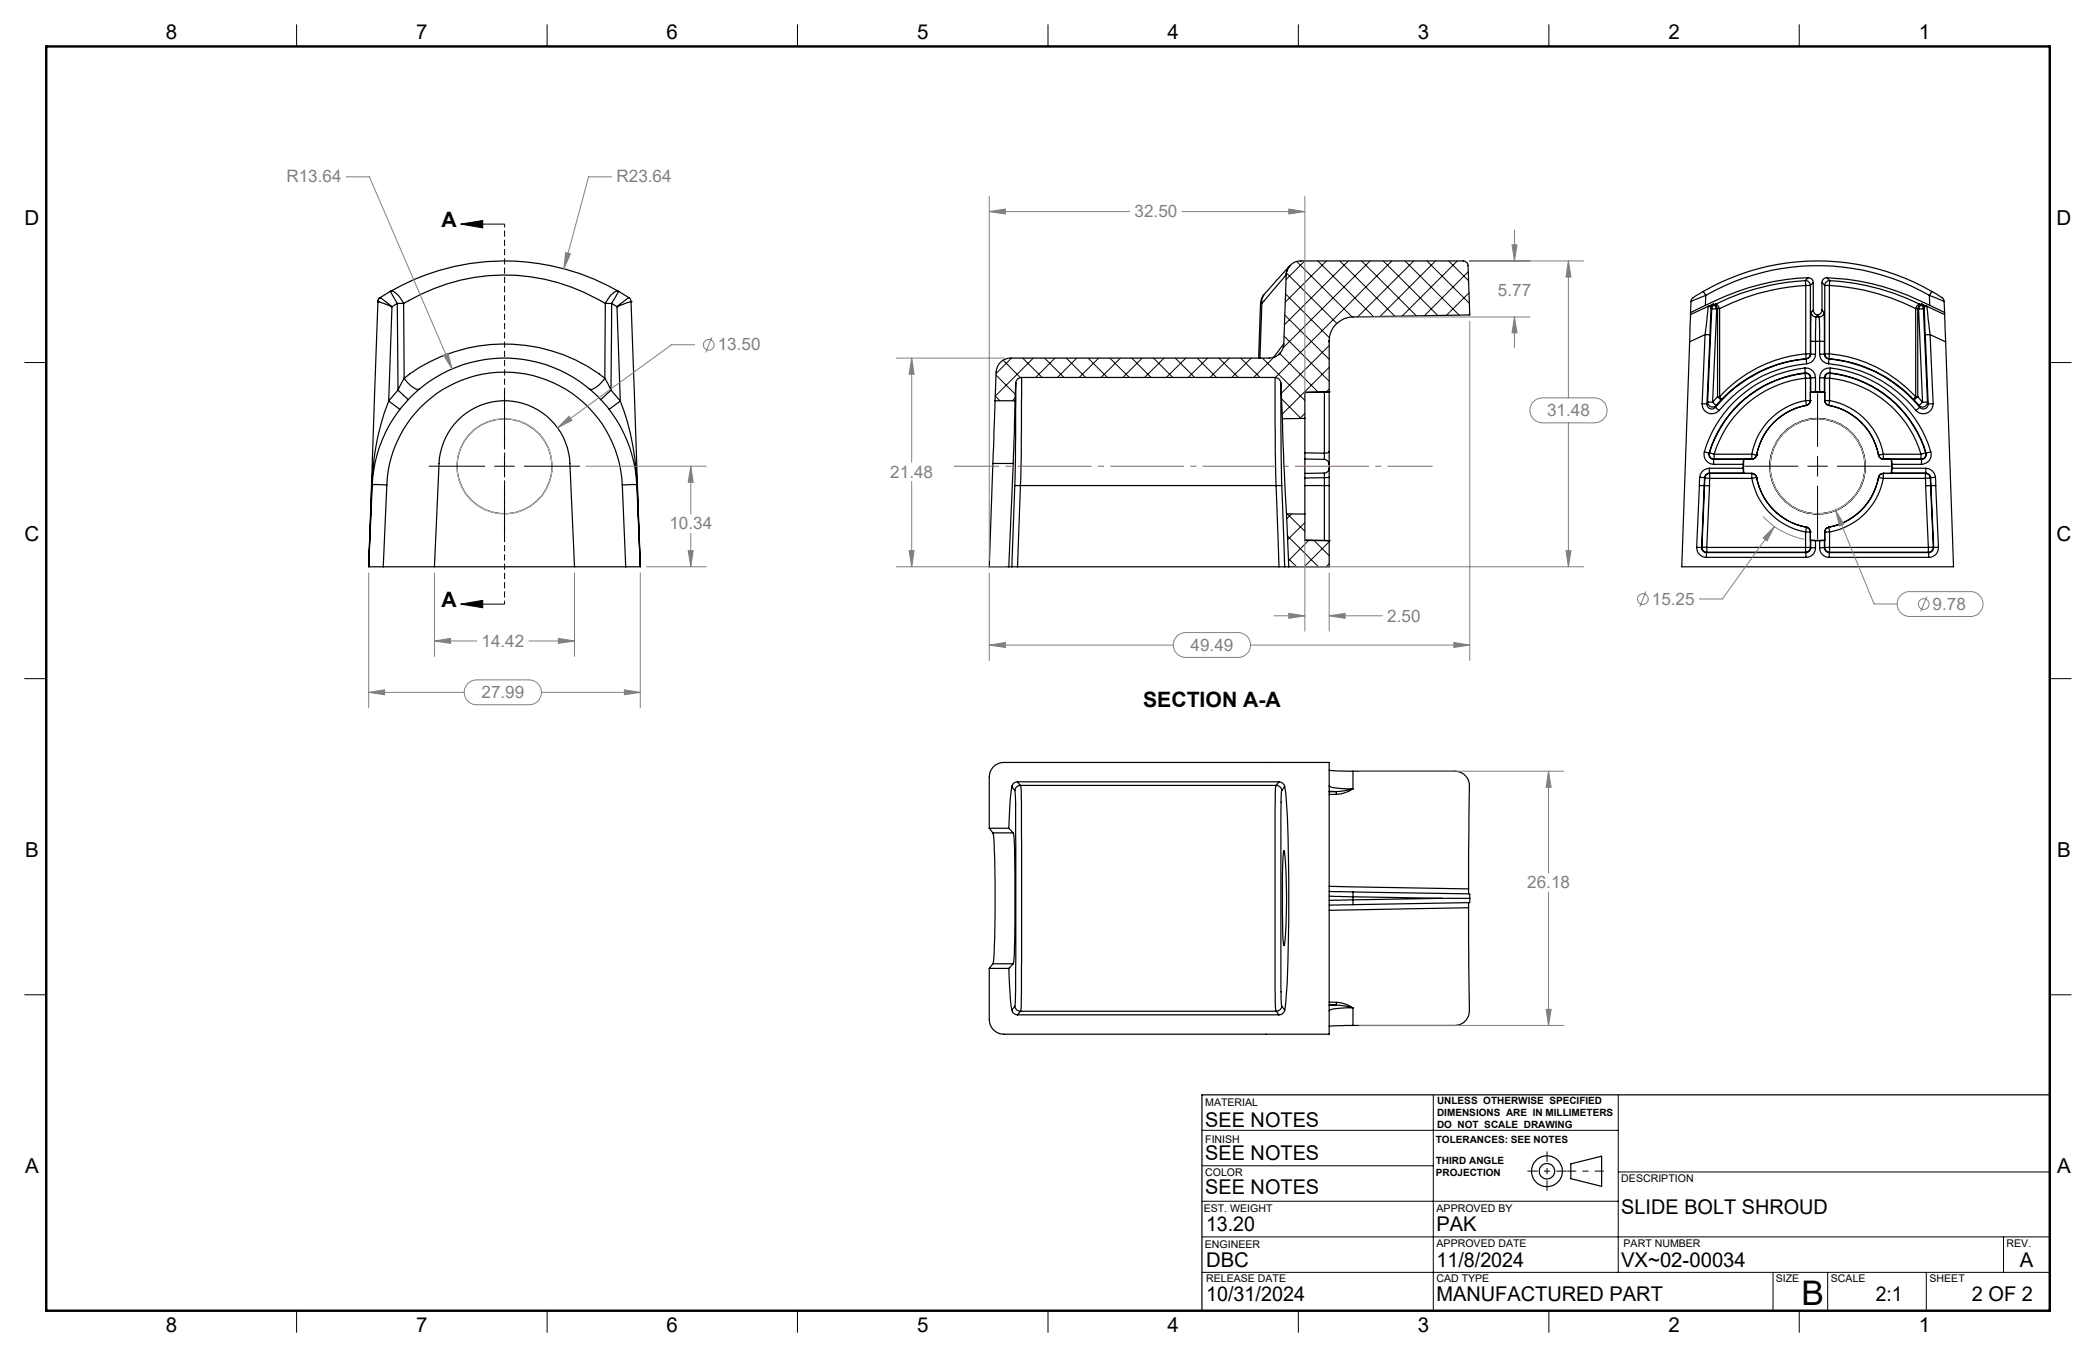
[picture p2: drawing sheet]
<svg xmlns="http://www.w3.org/2000/svg" width="432mm" height="279mm" viewBox="0 0 432 279" stroke-linecap="round" stroke-linejoin="round" font-family="sans-serif">
<g fill="none" stroke="#000" stroke-width=".25">
<path d="M265 56.6a2.72 2.72 0 0 1 .7-1.8l-5.3 5.9M265 56.6a2.99 2.99 0 0 1 3-2.9h33.4a1.03 1.03 0 0 1 1 1l.4 10.1-24.1 .5a4.9 4.9 0 0 0-4.9 5M265 56.6l-5 5.9M265 56.6l-.5 14.2M371.9 57.8a47.1 47.1 0 0 0-18.5 4.9M371.9 57.8a1.03 1.03 0 0 1 1.1 1M371.9 57.8l.1 1M372 58.8a45.8 45.8 0 0 0-17.7 4.7M372 58.8h1M372 58.8v14M372.5 57.2a.99 .99 0 0 1 1.1 1M372.5 57.2a50.3 50.3 0 0 0-21.2 5.7"/>
<path d="M372.5 57.2l-.6 .6M373 58.8v14M373.6 58.2v5.7M373.6 58.2l-.6 .6M375.4 58.2v5.7M375.4 58.2l.5 .6M375.9 58.8h1M375.9 58.8v14M376.4 57.2a49.7 49.7 0 0 1 21.1 5.7M376.4 57.2a.96 .96 0 0 0-1 1M376.4 57.2l.6 .6M376.9 58.8a44.4 44.4 0 0 1 17.8 4.7"/>
<path d="M376.9 58.8v14M377 57.8a47.4 47.4 0 0 1 18.5 4.9M377 57.8a1.03 1.03 0 0 0-1.1 1M377 57.8l-.1 1M77.9 62.1h.1M77.9 62.1l2.9 1M77.9 62.1l-1.9 54.6 .6-16.9M78.3 61.3l2.5 1.8M78.3 61.3l-.3 .3-.1 .5M80.4 60a1.53 1.53 0 0 1 1.6 .8l1.1 1.7M80.4 60a47.2 47.2 0 0 1 47.1 0M80.4 60l-2.1 1.3"/>
<path d="M80.4 60l1.4 2.5M80.8 63.1l-.7 19.4M81.8 62.5h1.3M81.8 62.5l.2 17.8M81.8 62.5l-1 .6M83.1 62.5a39.8 39.8 0 0 1 41.6 0M83.1 62.5l.2 15.4M83.3 77.9a33.8 33.8 0 0 1 41.3 0M83.3 77.9a4.9 4.9 0 0 0 3 2.3l.1-.1M83.3 77.9l-1.3 2.4M124.6 77.9a4.9 4.9 0 0 1-3 2.3l-.2-.1M124.6 77.9l1.3 2.4"/>
<path d="M124.7 62.5l-.1 15.4M124.7 62.5h1.3M126 62.5l-.1 17.8M126 62.5l1.1 .6M127.1 63.1l.7 19.4M127.5 60a1.53 1.53 0 0 0-1.7 .8l-1.1 1.7M127.5 60l2 1.3M127.5 60l-1.5 2.5M129.5 61.3l-2.4 1.8M129.5 61.3l.4 .3 .1 .5M130 62.1l-2.9 1M130 62.1h.1"/>
<path d="M130 62.1l1.9 54.6-.6-16.9M209.3 78.9l-.2 21.1M209.3 78.9l-.2 3.6M210.5 77.7l-.1 15.8-.2 6.5M210.5 77.7a1.21 1.21 0 0 0-1.2 1.2M210.5 77.7h52.2M259.7 62.5h.1M259.7 62.5h.3M259.7 62.5l-.4 11.2M260 62.5l-.4 11.2M260.4 60.7l-.5 .8-.2 1M260.4 60.7l-.1 .1a2.36 2.36 0 0 0-.3 1.7"/>
<path d="M262.7 77.7v14.7l.2 7.6M262.7 77.7a1.28 1.28 0 0 1 1.2 1.2M263.7 72.7l-.3 .3M263.9 78.9l.2 21.1M263.9 78.9l.3 7.3M264.5 70.8a3.1 3.1 0 0 1-3 2.9h-53.3a2.98 2.98 0 0 0-3 2.9l-.2 5.9M264.5 70.8l-2.1 2.8M273.8 70.1v10.6M348.1 70.4l-1.6 46.3h55.9l-1.6-46.3M348.3 64.3v.5M348.3 64.8l-.2 5.6M348.4 62.1l-.1 2.2"/>
<path d="M350.9 60l-1.6 .9a1.36 1.36 0 0 0-.9 .9v.3M350.9 60l.5 .8M350.9 60a47.2 47.2 0 0 1 47.1 0M351.3 68.9h1M351.3 68.9l-3.2 1.5M351.3 68.9l-.6 14.2M351.3 62.9l-3 1.4M351.4 60.8a46.4 46.4 0 0 1 46.1 0M351.4 60.8l-3 1.3M351.4 60.8l-.1 2.1M351.9 63.1l-.6 5.8M351.9 63.1h.4l.2 .4"/>
<path d="M351.9 63.1l-3.6 1.7M352.3 68.9l-.7 14.2M352.5 63.5l-.2 5.4M352.5 63.5l.1 .1M352.6 63.6h1.1M352.6 63.6l-.8 19.2M353 62.6l.2 .1M353 62.6l-1.1 .5M353 62.6l-.3 .2-.2 .7M353.2 62.7l-.4 .4-.2 .5M353.2 62.7l.5 .9M353.4 62.7h-.2"/>
<path d="M353.4 62.7a1.03 1.03 0 0 1 .9 .8M353.4 62.7l.4 .8M353.7 63.6l-.9 19.2M353.8 63.5l-.1 .1M353.8 63.5h.5M353.8 63.5v18.2M354.3 63.5v18.2M371.8 75.8a2.01 2.01 0 0 1 2.2 2M371.8 75.8a24.4 24.4 0 0 0-20.7 17.2M371.8 75.8l.1 1M371.9 76.9a.97 .97 0 0 1 1.1 1M371.9 76.9a23.2 23.2 0 0 0-19.7 16.3"/>
<path d="M371.9 76.9l.1 1M371.9 76.8a1.04 1.04 0 0 1 1.1 1M371.9 76.8a23.5 23.5 0 0 0-19.8 16.5M371.9 76.8v.1M372 77.9h1M372 77.9a22.2 22.2 0 0 0-18.9 15.6M372 77.9v4.6M372 72.8a27.5 27.5 0 0 0-17.7 8.9M372 72.8v1M372 72.8h1M372 73.8a27.6 27.6 0 0 0-17.5 8.5M372 73.8l.1 .1"/>
<path d="M372.1 73.9a27.1 27.1 0 0 0-18.7 10M372.1 73.9l.1 1M372.2 74.9a25.9 25.9 0 0 0-18 9.6M373 72.8v.1M373 72.8a.96 .96 0 0 1-1 1M373 77.9v4.6M373 70.3h1M373 72.9a1.01 1.01 0 0 1-.9 1M373 72.9h1M373 77.8h1M373 77.8v.1M373 70.3v2.6"/>
<path d="M373 77.8v3M373.1 64.3a.96 .96 0 0 0 1 1M373.1 64.3l-.1 6M373.6 63.9a.97 .97 0 0 0 .8 .9M373.6 63.9l-.5 .4M374 72.9a1.96 1.96 0 0 1-1.8 2M374 70.3h.9M374 70.3v2.6M374 77.8v2.9M374.1 65.3l-.1 5M374.1 65.3h.7M374.4 64.8v.1"/>
<path d="M374.4 64.9l.4 .4M374.4 64.9l-.3 .4M374.8 65.3l.1 5M374.9 70.3h.9M374.9 72.9a1.94 1.94 0 0 0 1.8 2M374.9 72.9h.9M374.9 77.8h.9M374.9 70.3v2.6M374.9 77.8v2.9M375.4 63.9a1.04 1.04 0 0 1-1 .9M375.4 63.9l.3 .4M375.7 64.3a.96 .96 0 0 1-.9 1"/>
<path d="M375.7 64.3l.1 6M375.8 72.9a.97 .97 0 0 0 1 1M375.8 77.8l.1 .1M375.8 70.3v2.6M375.8 77.8v3M375.9 72.8l-.1 .1M375.9 72.8a1.04 1.04 0 0 0 .9 1M375.9 72.8h1M375.9 77.9h1M375.9 77.9v4.6M376.7 74.9a26 26 0 0 1 18 9.6M376.8 73.9a27.2 27.2 0 0 1 18.7 10"/>
<path d="M376.8 73.9l-.1 1M376.8 73.8v.1M376.8 73.8a27.7 27.7 0 0 1 17.5 8.5M376.9 72.8l-.1 1M376.9 72.8a27.5 27.5 0 0 1 17.8 8.9M376.9 77.9a22.2 22.2 0 0 1 18.8 15.6M376.9 77.9v4.6M377 76.8a23.4 23.4 0 0 1 19.8 16.5M377 76.8a.99 .99 0 0 0-1.2 1M377 76.8v.1M377 76.9a1.03 1.03 0 0 0-1.1 1M377 76.9a23.2 23.2 0 0 1 19.7 16.3"/>
<path d="M377 76.9l-.1 1M377.1 75.8a24.4 24.4 0 0 1 20.7 17.2M377.1 75.8a1.96 1.96 0 0 0-2.2 2M377.1 75.8l-.1 1M394.7 63.5h.4M394.7 63.5v18.2M395.1 63.5l.2 .1M395.1 63.5v18.2M395.3 63.6l.8 19.2M395.5 62.7h.2M395.5 62.7a1.03 1.03 0 0 0-.8 .8M395.5 62.7l-.4 .8"/>
<path d="M395.7 62.7l.4 .5 .1 .4M395.7 62.7l-.4 .9M395.9 62.6l1.1 .5M395.9 62.6l-.2 .1M395.9 62.6l.3 .2 .2 .7M396.2 63.6h-.9M396.2 63.6l.9 19.2M396.4 63.5l.2 5.4M396.4 63.5l-.2 .1M396.6 68.9l.6 14.2M397 63.1h-.4l-.2 .4M397 63.1l.6 5.8"/>
<path d="M397 63.1l3.6 1.7M397.5 60.8l3 1.3M397.5 60.8v2.1M397.5 62.9l3.1 1.4M397.6 68.9h-1M397.6 68.9l3.2 1.5M397.6 68.9l.7 14.2M398 60l2.3 1.4 .2 .7M398 60l-.5 .8M400.5 62.1l.1 2.2M400.6 64.3v.5M400.6 64.8l.2 5.6"/>
<path d="M76.6 99.8h.1M76.7 99.8h3M76.7 99.8l-.7 16.9h3M76.7 99.8a27.3 27.3 0 0 1 27.2-26.1 27.3 27.3 0 0 1 27.3 26.1M79.7 99.8a24.3 24.3 0 0 1 24.2-23.2 24.3 24.3 0 0 1 24.3 23.2M79.7 99.8l-.7 16.9M80.1 82.5a53.7 53.7 0 0 0-3.5 17.3M80.1 82.5l2.3 1.8M82 80.3l2.1 2M82 80.3l-1.9 2.2M125.9 80.3l-2.1 2M125.9 80.3l1.9 2.2"/>
<path d="M127.8 82.5l-2.3 1.8M127.8 82.5a54.4 54.4 0 0 1 3.5 17.3M128.2 99.8l.7 16.9M131.2 99.8h-3M131.2 99.8l.7 16.9h-3M131.2 99.8h.1M204.5 95.4l-.7 21.3h4M204.5 95.4h4.2M205 82.5l-.5 12.9M205 82.5h4.1M208.7 95.4l-.9 21.3M209.1 100h1.1"/>
<path d="M209.1 100l-.6 16.7M209.1 82.5l-.4 12.9M210.2 100h52.7M210.2 100l-.6 16.7M262.9 100h1.2M262.9 100l.6 16.7M264.1 100l.6 16.7M264.2 86.2l.3 9.3 .5 10.3M268.8 93.2l4 .1M268.8 100h4M268.8 86.1l-4.6 .1M268.8 86.1v19.7"/>
<path d="M268.8 94.5l4 .1M272.8 94.6h.2a1.07 1.07 0 0 1 .8 1M272.8 93.3v1.3M272.8 97.4v1M272.8 98.4h-4M272.8 98.4v1.6M272.8 100h1M272.8 80.7v12.6M272.8 97.4l-4 .1M272.8 100v11.3M273.8 80.7l-5 .1M273.8 80.7h.1"/>
<path d="M273.8 93l-.3 .2-.7 .1M273.8 80.7v12.3M273.8 96.4a1.04 1.04 0 0 1-1 1M273.8 95.6v.8M273.8 93v2.6M273.8 98.3l-1 .1M273.8 96.4v1.9M273.8 98.3v1.7M273.8 100v16.7h-8.3M273.8 80.7l-5 .1v5.3M350.1 100h1M350.1 100l-.6 12.7"/>
<path d="M350.2 98.3l-.1 1.7M350.2 98.3l1 .1M350.7 83.1a2 2 0 0 0 1.2 2 2 2 0 0 0 2.3-.6M350.7 83.1h.9M351.1 100h.1M351.1 100l-.5 12.7M351.1 93a2 2 0 0 0 1.9 2.6M351.1 93l1 .3M351.2 98.4l-.1 1.6M351.2 98.4h.1M351.2 100h1M351.2 100l-.6 12.6"/>
<path d="M351.2 98.4v1.6M351.2 98.4l1 .1M351.6 83.1a1 1 0 0 0 .7 1 1 1 0 0 0 1.1-.2M351.8 82.8l-.2 .3M351.8 82.8a1 1 0 0 0 .6 .9 1 1 0 0 0 1.2-.2M351.8 82.8h1M352.1 93.3l-.1 .2a.98 .98 0 0 0 1 1.1M352.1 96.4a2.04 2.04 0 0 0-1.9 1.9M352.1 96.4v1M352.1 97.4h-.1a.98 .98 0 0 0-.8 1M352.1 97.4l.1 .1M352.1 96.4h7"/>
<path d="M352.1 97.4h7.1M352.2 93.2l-.1 .1M352.2 93.2a.96 .96 0 0 0 .9 1.3M352.2 93.2l.9 .3M352.2 97.5a1.03 1.03 0 0 0-1 .9M352.2 98.5v1.5M352.2 97.5v1M352.2 97.5h8.7M352.2 98.5h8.7M352.8 82.8l.8 .7M353 94.6v1M353 95.6h6.1"/>
<path d="M353 94.6h6.2M353.1 94.5l-.1 .1M353.1 93.5v1M353.1 94.5h7.8M353.1 93.5h7.8M353.4 83.9l.8 .6M353.6 83.5l-.2 .4M353.8 81.7l.7 .6M353.8 81.7h.5M353.8 81.7l-1 1.1M354.3 81.7l.2 .6M354.5 82.3l-.9 1.2"/>
<path d="M359.1 95.6v.8M359.1 96.4l.1 1M359.2 94.6l-.1 1M359.2 94.6v2.8M360.9 97.5h.1M360.9 94.5h.1M360.9 97.5a1.05 1.05 0 0 1 1 .8M360.9 97.5a.97 .97 0 0 1 1 .8M360.9 93.5l1 .2M360.9 98.5a13.7 13.7 0 0 0 11.1 11M360.9 93.5v1M360.9 97.5v1"/>
<path d="M361.9 98.3a12.8 12.8 0 0 0 10.2 10.2M361.9 93.7a.99 .99 0 0 1-1 .8M361.9 98.3h.1M361.9 93.7h.1M361.9 93.7a.91 .91 0 0 1-1 .8M361.9 98.3l-1 .2M372 82.5h1M372 82.5a13.8 13.8 0 0 0-11.1 11M372 82.5l.1 1M372.1 83.5a12.8 12.8 0 0 0-10.2 10.2M372.1 83.5h.1M373 82.5h.1"/>
<path d="M373 82.5a1.05 1.05 0 0 1-.9 1M373 82.5a.97 .97 0 0 1-.9 1M373 80.8h2.8M374 80.7h.9M374 80.7l-1 .1M374.9 80.7l.9 .1M375.9 82.5h.1M375.9 82.5a1.07 1.07 0 0 0 .8 1M375.9 82.5h1M376.7 83.5a12.8 12.8 0 0 1 10.3 10.2M376.7 83.5h.1M376.9 82.5l-.2 1"/>
<path d="M376.9 82.5a13.7 13.7 0 0 1 11.1 11M387 93.7a.99 .99 0 0 0 1 .8M387 98.3a12.8 12.8 0 0 1-10.3 10.2M387 93.7h.1M387 93.7a.97 .97 0 0 0 1 .8M387 98.3h.1M387 98.3l1 .2M388 97.5h.1M388 94.5h.1M388 97.5h-.1a.97 .97 0 0 0-.9 .8M388 97.5a1.05 1.05 0 0 0-1 .8M388 97.5v1"/>
<path d="M388 93.5v1M388 93.5l-1 .2M388 98.5a13.7 13.7 0 0 1-11.1 11M388 97.5h8.7M388 94.5h7.7M388 98.5h8.7M388 93.5h7.7M389.7 94.6l.1 1M389.7 94.6l-.1-.1 .1 1.5-.1 1.5 .1-.1M389.7 97.4h7M389.7 94.6h6.2M389.8 95.6v.8"/>
<path d="M389.8 96.4l-.1 1M389.8 95.6h6.1M389.8 96.4h6.9M394.3 82.3l1 1.2M394.7 81.7l-.4 .4v.2M394.7 81.7h.4M395.1 81.7l-.8 .6M395.1 81.7l1 1.1M395.3 83.5l.2 .4M395.5 83.9l-.8 .6M395.7 94.5l.2 .1M395.7 93.5v1"/>
<path d="M395.9 94.6v1M396.1 82.8l-.8 .7M396.7 97.5a1.03 1.03 0 0 1 1 .9M396.7 98.5v1.5M396.7 97.5v1M396.7 93.2l.1 .1M396.7 93.2a.96 .96 0 0 1-1 1.3M396.7 93.2l-1 .3M396.7 96.4a2.04 2.04 0 0 1 2 1.9M396.7 96.4v1M396.7 97.4a1.02 1.02 0 0 1 1 1M396.7 97.4v.1"/>
<path d="M396.8 93.3a.98 .98 0 0 1-.9 1.3M397.1 82.8l.1 .3M397.1 82.8a1 1 0 0 1-.6 .9 1 1 0 0 1-1.2-.2M397.1 82.8h-1M397.2 83.1a.98 .98 0 0 1-.6 1 .98 .98 0 0 1-1.1-.2M397.7 98.4v1.6M397.7 98.4l-1 .1M397.7 98.4l.1 1.6M397.7 98.4h.1M397.7 100h-1M397.7 100h.1M397.7 100l.6 12.6"/>
<path d="M397.8 93a1.96 1.96 0 0 1-1.9 2.6M397.8 93l-1 .3M397.8 100h1M397.8 100l.6 12.7M398.3 83.1a2.02 2.02 0 0 1-1.3 2 2.02 2.02 0 0 1-2.3-.6M398.3 83.1h-1.1M398.7 98.3l.1 1.7M398.7 98.3l-1 .1M398.8 100l.5 12.7M79 116.7h10.5l1-21.3a13.5 13.5 0 0 1 13.4-12.9 13.5 13.5 0 0 1 13.5 12.9l1 21.3h10.5M89.6 116.7h28.7M207.8 116.7h.7"/>
<path d="M208.5 116.7h1.1M209.6 116.7h53.9M263.5 116.7h1.2M264.7 116.7h.8M265 105.8h3.8M265 105.8l.5 10.9M268.8 105.8v5.5h5M268.8 111.2l4 .1M272.8 111.3h1M273.8 111.3h.1M349.5 112.7h1.1M349.5 112.7a2.03 2.03 0 0 0 2 2.1"/>
<path d="M350.6 112.7a1.01 1.01 0 0 0 .9 1.1M350.6 112.6a1.03 1.03 0 0 0 1 1.1M350.6 112.6l1 .1M350.6 112.6v.1M351.5 113.8v1M351.5 114.8h20.5M351.5 113.8h20.5M351.6 112.7v1M351.6 113.7l-.1 .1M351.6 113.7h20.4M351.6 112.7h20.4M352.2 100l-.6 12.7"/>
<path d="M372 112.7v1M372 112.7h1M372 109.5h1M372 113.7v.1M372 109.5v3.2M372 113.8v1M372.1 108.5a1.07 1.07 0 0 1 .9 1M372.1 108.5h.1M372.1 108.5a.97 .97 0 0 1 .9 1M372.1 108.5l-.1 1M373 112.7a.96 .96 0 0 1-1 1M373 109.5h.1"/>
<path d="M373 109.5v3.2M373 112.7v.1M373 111.3h1M373 111.3h2.8M373 112.8a.96 .96 0 0 1-1 1M373 112.8h1M373 111.3v1.5M374 112.8a1.93 1.93 0 0 1-2 2M374 111.3h.9M374 111.3v1.5M374.9 112.8a1.93 1.93 0 0 0 1.9 2M374.9 112.8h.9"/>
<path d="M374.9 111.3v1.5M375.8 111.3h-.9M375.8 112.8a.96 .96 0 0 0 1 1M375.8 111.3v1.5M375.9 112.7a.96 .96 0 0 0 1 1M375.9 109.5h.1M375.9 112.7h1M375.9 109.5h1M375.9 109.5v3.2M375.9 112.7l-.1 .1M376.7 108.5a.99 .99 0 0 0-.8 1M376.7 108.5h.1"/>
<path d="M376.7 108.5a1.07 1.07 0 0 0-.8 1M376.7 108.5l.2 1M376.8 113.8v1M376.8 114.8h20.5M376.8 113.8h20.5M376.9 112.7v1M376.9 113.7l-.1 .1M376.9 113.7h20.4M376.9 109.5v3.2M376.9 112.7h20.4M396.7 100l.6 12.7M397.3 112.7v1"/>
<path d="M397.3 113.7v.1M397.3 113.8v1M398.3 112.6a1.02 1.02 0 0 1-1 1.1M398.3 112.6l-1 .1M398.3 112.6l.1 .1M398.4 112.7a1.07 1.07 0 0 1-1.1 1.1M399.3 112.7h-.9M399.3 112.7a1.96 1.96 0 0 1-2 2.1M273.8 158.6l4.9 .2M278.7 158.8h21.1a2.95 2.95 0 0 1 2.9 3.1l-.2 21.1M278.7 158.8v3.6M203.8 170.5v-10.5a2.99 2.99 0 0 1 3-3h67v55.9h-67a3 3 0 0 1-3-3v-10.5"/>
<path d="M203.8 170.5h4M203.8 170.5l.7 1M204.5 171.5a139.6 139.6 0 0 1 .5 18.4l-.2 6-.3 2.5M204.5 171.5h4.2M207.8 170.5l.9 1M208.5 161.9a58.5 58.5 0 0 0-.7 8.6M208.5 161.9l.6 .8M208.7 171.5l.1 .5a340.5 340.5 0 0 1 0 26l-.1 .4M209.1 162.7a670.1 670.1 0 0 1 .2 30.5l-.1 11.1-.1 2.9M209.6 161a1.17 1.17 0 0 0-1.1 .9M209.6 161l.6 .7M209.6 161h53.9"/>
<path d="M210.2 161.7a1.15 1.15 0 0 0-1.1 1M210.2 161.7l.2 1.6 .1 10.1-.1 31.1v2.5l-.2 1.2M210.2 161.7h52.7M262.9 161.7a1.15 1.15 0 0 1 1.2 1M262.9 161.7a200.9 200.9 0 0 0-.2 17.7v9.7a256.2 256.2 0 0 0 .2 19.1M263.5 161a1.28 1.28 0 0 1 1.2 .9M263.5 161l-.6 .7M264.1 162.7l-.2 4.3v36.2l.2 4M264.5 175.2a171.1 171.1 0 0 0-.1 19.3l.1 .2a91.3 91.3 0 0 0 .3-17.5l-.3-2M264.7 161.9l-.6 .8M264.7 161.9a58.9 58.9 0 0 1 .7 10.5 302.7 302.7 0 0 1-.6 35.1l-.1 .5M273.8 161.8a1.61 1.61 0 0 0 1.4 .4l3.5 .2"/>
<path d="M273.8 162.9l1.5 .1M275.3 163v.5M275.3 163h-1.5M275.3 163.5l-1.5 .1M278.7 162.4l-3.4 .6M278.7 162.4a6.6 6.6 0 0 1-3.4 1.1M203.8 199.4h4M204.5 198.4h4.2M204.5 198.4l-.7 1M207.8 199.4a51.9 51.9 0 0 0 .7 8.6M208.7 198.4l-.9 1M273.8 184.5l4.9 .1"/>
<path d="M273.8 183.6l4.9 .1M273.8 182.5l28.7 .5M278.7 185.3l-4.9 .1M278.7 183.7v.9M278.7 185.3v1M278.7 186.3l-4.9 .1M278.7 183.7l24.1 .3v1M278.7 184.6v.7M278.7 184.6l18.3 .4M297 185h5.8M297 185l-18.3 .3M302.5 186.9l.2 21.2a3 3 0 0 1-2.9 3h-21.1"/>
<path d="M302.5 183l.1 1M302.5 186.9l-28.7 .5M302.6 185.9l-.1 1M302.8 185v.8l-24.1 .5M208.5 208a1.28 1.28 0 0 0 1.1 1M209.1 207.2l-.6 .8M209.1 207.2a1.15 1.15 0 0 0 1.1 1M209.6 209h53.9M210.2 208.2l-.6 .8M210.2 208.2h52.7M262.9 208.2l.6 .8M264.1 207.2a1.15 1.15 0 0 1-1.2 1"/>
<path d="M264.1 207.2l.6 .8M264.7 208a1.17 1.17 0 0 1-1.2 1M273.8 206.9h1.5M273.8 206.3l1.5 .1M275.3 206.9l3.4 .6M275.3 206.4a6.8 6.8 0 0 1 3.4 1.1M275.3 206.4v.5M275.3 206.9l-1.5 .1M278.7 207.5a15.5 15.5 0 0 0-4.8 .5l-.1 .1M278.7 211.1l-4.9 .2M278.7 207.5v3.6M323.6 239.6l6.4-1.5v6.2l-6.4-1.6z"/>
<path d="M422.3 225.4h-174.7v44.5"/>
<circle cx="103.9" cy="96" r="9.8"/>
<circle cx="374.4" cy="96" r="9.8"/>
<circle cx="374.5" cy="96" r="9.9"/>
<circle cx="318.7" cy="241.1" r="3.2"/>
<circle cx="318.7" cy="241.2" r="1.6"/>
</g>
<g fill="none" stroke="#000" stroke-width=".21">
<path d="M61.1 5.1v4.5M112.7 5.1v4.5M164.3 5.1v4.5M215.9 5.1v4.5M267.5 5.1v4.5M319.1 5.1v4.5M370.7 5.1v4.5M94.9 46.1l4.5-.7v1.5zM94.9 46.1h9M265 56.2l10.4 10.4M267.2 53.9l11.4 11.4M268.8 53.7l-3.9 3.9"/>
<path d="M271.5 53.7l11.5 11.5M273.3 53.7l-8.5 8.5M276 53.7l11.4 11.4M277.8 53.7l-13.2 13.2M280.5 53.7l11.3 11.3M282.3 53.7l-18 18M285 53.7l11.2 11.2M286.7 53.7l-24 24M289.5 53.7l11.1 11.2M291.3 53.7l-11.6 11.5M294 53.7l8.7 8.8M295.7 53.7l-11.4 11.5"/>
<path d="M298.4 53.7l4.1 4.1M300.2 53.7l-11.3 11.4M302.5 56l-9.1 9M5.1 74.6h4.4M205.2 77.2l4 4M206.7 74.2l3.5 3.6M208.4 73.7l-3.2 3.2M210.7 73.7l4 4M212.9 73.7l-7.9 7.9 1 .9M215.2 73.7l4 4M217.3 73.7l-3.9 4M219.7 73.7l4 4"/>
<path d="M221.8 73.7l-4 4M224.2 73.7l3.9 4M226.3 73.7l-4 4M228.6 73.7l4.1 4M230.8 73.7l-4 4M233.2 73.7l3.9 4M235.3 73.7l-4 4M237.6 73.7l4 4M239.8 73.7l-4 4M242.1 73.7l4 4M244.3 73.7l-4 4M246.6 73.7l4 4"/>
<path d="M248.8 73.7l-4 4M251.1 73.7l4 4M253.3 73.7l-4 4M255.6 73.7l4 4M257.8 73.7l-4 4M260.1 73.7l8.7 8.7M262.5 73.5l-4.2 4.2M263.6 72.8l7.9 7.9M264.5 69.2l9.3 9.3M264.7 64.8l9.1 9.2M264.8 60.5l9.1 9M273.8 71.2l-9.9 9.8"/>
<path d="M273.8 75.6l-9.7 9.7M302.6 60.3l-4.6 4.6M302.8 64.6l-.2 .2M422.3 74.6h4.4M88.4 96h11.5M101.9 96h4.1M103.9 80.5v11.4M103.9 94v4M108 96h11.5M209.1 82l-.5 .5M264 82.1l4 4M268.8 85.1l-1 1"/>
<path d="M273.8 80.1l-.5 .6M359.4 96h11M372.4 96h4.1M374.4 81v10.9M374.4 94v4M378.5 96h10.9M103.9 100.1v11.4M265.2 105.8l3.6 3.6M265.2 110.3l6.4 6.4M265.4 115l1.7 1.7M266.1 105.8l-1 1M268.8 107.6l-3.5 3.5"/>
<path d="M269.6 111.3l-4.1 4.1M270.7 111.3l3.1 3.1M273.8 111.5l-5.1 5.2M273.8 116.1l-.6 .6M374.4 100.1v10.9M5.1 139.7h4.4M94.9 124.4l4.5-.8v1.5zM94.9 124.4h9M422.3 139.7h4.4M5.1 204.8h4.4M422.3 204.8h4.4M247.6 232.7h85.8"/>
<path d="M295.3 225.4v44.5M333.4 225.4v36.6M247.6 254.7h174.7M247.6 247.3h85.8M247.6 240h47.7M333.4 241.3h88.9M412.7 254.7v7.3M61.1 269.9v4.4M112.7 269.9v4.4M164.3 269.9v4.4M215.9 269.9v4.4M247.6 262h174.7"/>
<path d="M267.5 269.9v4.4M319.1 269.9v4.4M365.3 262v7.9M370.7 269.9v4.4M376.5 262v7.9M396.8 262v7.9"/>
</g>
<g fill="none" stroke="#808080" stroke-width=".21">
<path d="M71.3 36.4h4.8l17 39.6M126 36.4h-4.8l-5 19M116.5 52l1 .3-1.3 3.1zM203.8 43.6l3.3-.6v1.1zM203.8 40.4v75M203.8 43.6h28.9M243.5 43.6h25.3M265.5 43l3.3 .6-3.3 .5zM268.8 40.4v40.8M302.7 53.7h23.6M311.5 50.4h1l-.5 3.3zM312 47.4v6.3"/>
<path d="M323.1 53.7l.5 3.3h-1zM323.1 53.7v28.2M91.4 73.1l.9-.4 .8 3.3zM143.1 71h-4.7l-23.5 17.1M146.6 69.4l-1.2 3.2M184.6 73.7h22.3M187.8 73.7l.5 3.3h-1zM187.8 73.7v21.5M280 65.3h35.2M302.8 66.1v69.9M312 65.3l.5 3.2h-1zM312 65.3v6.3"/>
<path d="M117.2 85.7l.6 .8-2.9 1.6zM120.7 96h24.8M142.3 96l.5 3.3h-1zM142.3 96v9.9M187.8 99.1v17.6M316.1 82.5l.7-.4 .9-.2h10.8a2.58 2.58 0 0 1 2.6 2.6 2.58 2.58 0 0 1-2.6 2.6h-10.8a2.58 2.58 0 0 1-2.4-1.7 2.58 2.58 0 0 1 .8-2.9zM323.1 87.1v29.6M76 118v27.7M89.5 118v17.1M118.4 118v17.1M131.9 118v27.7M133.2 116.7h12.3"/>
<path d="M141.8 113.4h1l-.5 3.3zM142.3 109.8v6.9M184.6 116.7h22.6M187.3 113.4h1l-.5 3.3zM203.8 118v18M266.8 116.7h59.5M268.8 110.8v19.2M273.8 118v12M322.6 113.4h1l-.5 3.3zM363.2 106.3a15.2 15.2 0 0 0 8.5 4.7M365.5 108.4l-1.5 3-.8-.6zM365.5 108.4l-10.7 14.9h-4.7"/>
<path d="M378.1 105.1l1.8 2.8-.9 .4zM378.1 105.1l8 19.3h4.7M89.5 132l3.3-.6v1.1zM89.5 132h8.7M109 132h9.4M115 131.4l3.4 .6-3.4 .5zM203.8 132.8l3.3-.5v1zM203.8 132.8h37.9M242.4 131a2.57 2.57 0 0 1 1.9-.8h10.8a2.56 2.56 0 0 1 2.5 2.6 2.56 2.56 0 0 1-2.5 2.6h-10.8a2.57 2.57 0 0 1-2.4-1.6 2.57 2.57 0 0 1 .5-2.8zM257.6 132.8h45.2M262.5 126.8h6.3M265.5 126.3l3.3 .5-3.3 .5z"/>
<path d="M273.8 126.8l3.3-.5v1zM273.8 126.8h11M299.5 132.3l3.3 .5-3.3 .5zM339.1 121.8l-1.3 3.1M391.5 122.6a2.57 2.57 0 0 1 1.9-.8h12.6a2.56 2.56 0 0 1 2.5 2.6 2.56 2.56 0 0 1-2.5 2.5h-12.6a2.57 2.57 0 0 1-2.4-1.5 2.57 2.57 0 0 1 .5-2.8zM396.9 122.8l-1.2 3.1M76 142.6l3.2-.6v1.1zM76 142.6h19.6M96.3 140.8a2.41 2.41 0 0 1 1.9-.8h10.8a2.56 2.56 0 0 1 2.5 2.5 2.56 2.56 0 0 1-2.5 2.6h-10.8a2.55 2.55 0 0 1-2.3-1.5 2.55 2.55 0 0 1 .4-2.8zM111.5 142.6h20.4M128.6 142l3.3 .6-3.3 .5zM280 158.8h42.2"/>
<path d="M319 158.8l.5 3.3h-1zM319 158.8v20.9M319 183.7v27.4M280 211.1h42.2M318.5 207.8h1l-.5 3.3z"/>
<circle cx="146" cy="71" r="1.09"/>
<circle cx="338.5" cy="123.4" r="1.09"/>
<circle cx="396.3" cy="124.4" r="1.1"/>
</g>
<g fill="none" stroke="#c0c0c0" stroke-width=".21">
<circle cx="103.9" cy="96" r="9.8"/>
<circle cx="374.4" cy="96" r="9.8"/>
</g>
<path d="M103.9 46.1v78.3" fill="none" stroke="#000" stroke-width=".21" stroke-dasharray="1.3 .6" stroke-dashoffset=".6" stroke-linecap="butt"/>
<path d="M295.2 96h-98.7" fill="none" stroke="#ff0080" stroke-width=".21" stroke-dasharray="15.2 1.3 1.3 1.3" stroke-dashoffset="5.9" stroke-linecap="butt"/>
<path d="M330.4 241.1h-7.5" fill="none" stroke="#000" stroke-width=".21" stroke-dasharray="15.2 1.3 1.3 1.3" stroke-dashoffset="13.4" stroke-linecap="butt"/>
<path d="M318.7 237.1v8.1M314.7 241.1h8.1" fill="none" stroke="#000" stroke-width=".21" stroke-dasharray="15.2 1.3 1.3 1.3" stroke-dashoffset="13.1" stroke-linecap="butt"/>
<path d="M9.5 9.6h412.8v260.3h-412.8z" fill="none" stroke="#000" stroke-width=".5"/>
<path d="M94.9 46.1l4.5-.7v1.5zM94.9 124.4l4.5-.8v1.5z" fill="#000"/>
<g fill="#808080">
<path d="M378.1 105.1l1.8 2.8-.9 .4z"/>
<path d="M76 142.6l3.2-.6v1.1zM128.6 142l3.3 .6-3.3 .5zM117.2 85.7l-2.3 2.4 2.9-1.6zM89.5 132l3.3-.6v1.1zM115 131.4l3.4 .6-3.4 .5zM142.3 96l.5 3.3h-1zM141.8 113.4h1l-.5 3.3zM116.5 52l-.3 3.4 1.3-3.1zM91.4 73.1l1.7 2.9-.8-3.3zM187.8 73.7l.5 3.3h-1zM187.3 113.4h1l-.5 3.3zM203.8 43.6l3.3-.6v1.1zM265.5 43l3.3 .6-3.3 .5zM312 65.3l.5 3.2h-1zM311.5 50.4h1l-.5 3.3zM203.8 132.8l3.3-.5v1zM299.5 132.3l3.3 .5-3.3 .5zM322.6 113.4h1l-.5 3.3zM323.1 53.7l.5 3.3h-1zM265.5 126.3l3.3 .5-3.3 .5zM273.8 126.8l3.3-.5v1zM365.5 108.4l-2.3 2.4 .8 .6zM319 158.8l.5 3.3h-1zM318.5 207.8h1l-.5 3.3z"/>
</g>
<text font-size="7" x="371.2" y="268.7">B</text>
<g font-size="4.4">
<text x="91" y="46.7">A</text>
<text x="91" y="124.9">A</text>
<text x="235.5" y="145.6">SECTION A-A</text>
</g>
<g font-size="4.2">
<text x="34.1" y="8.1">8</text>
<text x="85.7" y="8.1">7</text>
<text x="137.3" y="8.1">6</text>
<text x="188.9" y="8.1">5</text>
<text x="240.5" y="8.1">4</text>
<text x="292.1" y="8.1">3</text>
<text x="343.7" y="8.1">2</text>
<text x="395.3" y="8.1">1</text>
<text x="5.1" y="46.4">D</text>
<text x="423.7" y="46.4">D</text>
<text x="5.1" y="111.4">C</text>
<text x="423.7" y="111.4">C</text>
<text x="5.2" y="176.5">B</text>
<text x="423.8" y="176.5">B</text>
<text x="248.3" y="232">SEE NOTES</text>
<text x="248.3" y="238.9">SEE NOTES</text>
<text x="5.2" y="241.6">A</text>
<text x="248.3" y="245.9">SEE NOTES</text>
<text x="423.8" y="241.6">A</text>
<text x="334" y="249.9">SLIDE BOLT SHROUD</text>
<text x="248.5" y="253.4">13.20</text>
<text x="295.9" y="253.4">PAK</text>
<text x="248.5" y="260.8">DBC</text>
<text x="295.9" y="260.8">11/8/2024</text>
<text x="334" y="260.8">VX~02-00034</text>
<text x="416.1" y="260.9">A</text>
<text x="248.5" y="267.9">10/31/2024</text>
<text x="295.9" y="267.9">MANUFACTURED PART</text>
<text x="386.5" y="267.9">2:1</text>
<text x="406.2" y="267.9">2 OF 2</text>
<text x="34.1" y="274.2">8</text>
<text x="85.7" y="274.2">7</text>
<text x="137.3" y="274.2">6</text>
<text x="188.9" y="274.2">5</text>
<text x="240.5" y="274.2">4</text>
<text x="292.1" y="274.2">3</text>
<text x="343.7" y="274.2">2</text>
<text x="395.3" y="274.2">1</text>
</g>
<g font-size="3.5" fill="#808080">
<text x="59" y="37.6">R13.64</text>
<text x="127" y="37.6">R23.64</text>
<text x="233.7" y="44.7">32.50</text>
<text x="308.6" y="60.9">5.77</text>
<text x="147.9" y="72.2">13.50</text>
<text x="318.7" y="85.7">31.48</text>
<text x="183.4" y="98.3">21.48</text>
<text x="137.9" y="109">10.34</text>
<text x="340.3" y="124.5">15.25</text>
<text x="398.1" y="125.5">9.78</text>
<text x="285.8" y="128">2.50</text>
<text x="99.2" y="133.1">14.42</text>
<text x="245.3" y="134">49.49</text>
<text x="99.2" y="143.7">27.99</text>
<text x="314.6" y="182.9">26.18</text>
</g>
<g font-size="2.2">
<text x="248.3" y="227.6">MATERIAL</text>
<text x="248.3" y="235.3">FINISH</text>
<text x="248.3" y="242.1">COLOR</text>
<text x="334" y="243.4">DESCRIPTION</text>
<text x="248" y="249.5">EST. WEIGHT</text>
<text x="296" y="249.5">APPROVED BY</text>
<text x="248.2" y="257">ENGINEER</text>
<text x="296" y="256.8">APPROVED DATE</text>
<text x="334.5" y="256.8">PART NUMBER</text>
<text x="413.4" y="256.8">REV.</text>
<text x="248.5" y="264">RELEASE DATE</text>
<text x="295.9" y="264">CAD TYPE</text>
<text x="365.8" y="264">SIZE</text>
<text x="377.2" y="264">SCALE</text>
<text x="397.5" y="264">SHEET</text>
</g>
<g font-size="2.1">
<text x="296.1" y="227.3">UNLESS OTHERWISE SPECIFIED</text>
<text x="296.1" y="229.8">DIMENSIONS ARE IN MILLIMETERS</text>
<text x="296.1" y="232.3">DO NOT SCALE DRAWING</text>
<text x="295.8" y="235.3">TOLERANCES: SEE NOTES</text>
<text x="295.8" y="239.6">THIRD ANGLE</text>
<text x="295.8" y="242.1">PROJECTION</text>
</g>
</svg>
